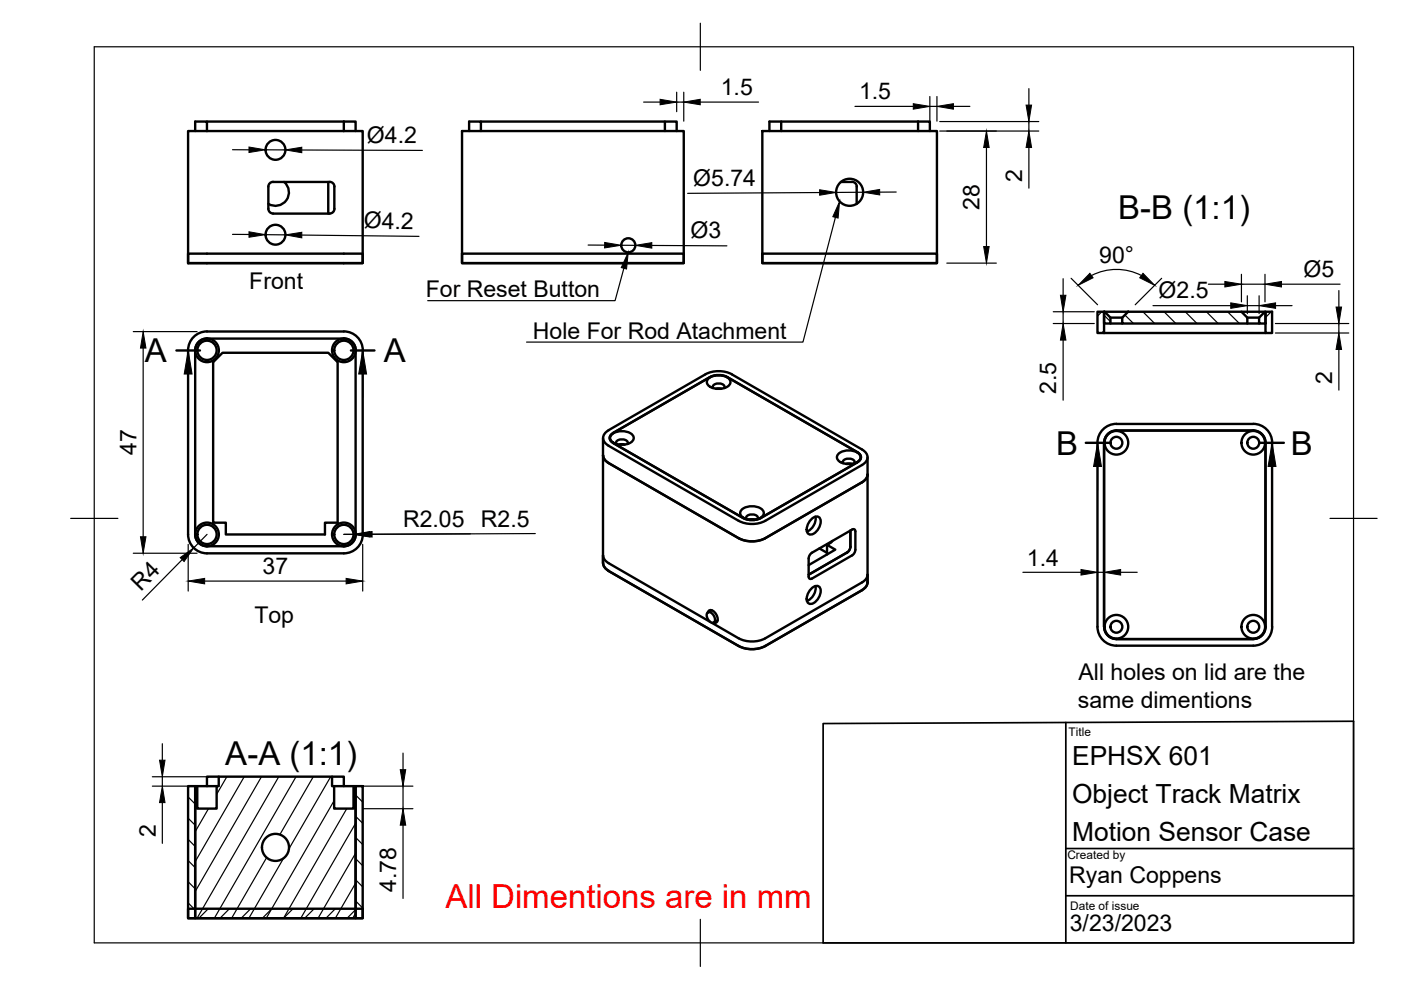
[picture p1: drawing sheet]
<svg xmlns="http://www.w3.org/2000/svg" width="297mm" height="210mm" viewBox="0 0 297 210" stroke-linecap="round" stroke-linejoin="round" font-family="sans-serif">
<!-- layer: Visible -->
<g fill="none" stroke="#000" stroke-width=".51">
<path d="M41.4 27.8v-2h2.5v2M43.9 27.8h-4v28M43.9 27.8h29M43.9 25.8h29M56.9 39.6v4.7a1.04 1.04 0 0 0 1 1h12a1.01 1.01 0 0 0 1-1M57.9 38.6h12M57.9 38.6a1.01 1.01 0 0 0-1 1M60.2 38.6a2.87 2.87 0 0 1 .5 3.8 2.87 2.87 0 0 1-3.8 .8M69.6 38.6v6.7M69.9 38.6a1.01 1.01 0 0 1 1 1M70.9 39.6v4.7M72.9 27.8h4v28h-4"/>
<path d="M72.9 25.8h2.5v2M72.9 25.8v2M98 27.8h47v28h-47zM99.5 27.8v-2h2.5v2M102 25.8h41.5v2M141 25.8v2M161.6 27.8h37v28h-37zM163.1 27.8v-2h2.5v2M165.6 25.8h29M178.3 38.6h2.3M180.6 38.6a1.01 1.01 0 0 1 1.1 1M181.6 39.6v3.6"/>
<path d="M194.6 25.8h2.5v2M194.6 25.8v2M39.9 55.8h33M39.9 55.8v-2h37v2h-4M98 53.8h47v2h-47zM161.6 53.8h37v2h-37zM39.9 74.3v39a4 4 0 0 0 4 4h29M41.4 74.3v39M43.9 71.8h29M47.2 74.8h22.4l2 2v34h-2.7v2.5h-21v-2.5h-2.7v-34zM72.9 70.3h-29a4 4 0 0 0-4 4M72.9 70.3a4 4 0 0 1 4 4"/>
<path d="M75.4 74.3v39M76.9 74.3v39a4 4 0 0 1-4 4M149.5 79.4l-20.5 11.8a1.74 1.74 0 0 0-1.1 1.7 1.74 1.74 0 0 0 1.1 1.6l27.6 15.9M149.5 79.4a6.2 6.2 0 0 1 5.7 0M150.5 80l-20.5 11.8a1.13 1.13 0 0 0-.7 1.1 1.13 1.13 0 0 0 .7 1l27.6 15.9a4.1 4.1 0 0 0 3.7 0l20.5-11.8M150.5 80a4.1 4.1 0 0 1 3.7 0M154.2 80l27.6 15.9M155.2 79.4l27.6 15.9a1.74 1.74 0 0 1 1.1 1.6 1.74 1.74 0 0 1-1.1 1.7l-20.5 11.8a6.2 6.2 0 0 1-5.7 0M232.7 66.1h1.4v4.5h-1.4zM234.1 70.6h34.2M234.1 66.1l1.3 1.2v1.3h-1.3zM234.2 66.1h5"/>
<path d="M235.4 67.3h2.5M235.4 68.6h2.5M237.9 67.3l1.3-1.2h24l1.3 1.2v1.3h-26.6zM263.2 66.1h5M264.5 68.6h2.5M264.5 67.3h2.5M267 67.3l1.3-1.2v2.5h-1.3zM268.3 66.1h1.4v4.5h-1.4zM127.8 92.9v26.5M127.9 96.5a1.94 1.94 0 0 0 1.1 1.7l27.6 15.9M129.7 92.1a3.4 3.4 0 0 1 4.6 .4 1.26 1.26 0 0 1-1.2 1.6 3.3 3.3 0 0 1-3.7-.9v-.7zM130.7 94.1a.88 .88 0 0 1 1.2-1 .88 .88 0 0 1 1.1 1"/>
<path d="M131.3 94.2h1.1M150.2 80.3a3.4 3.4 0 0 1 4.6 .3 1.26 1.26 0 0 1-1.2 1.7 3.3 3.3 0 0 1-3.7-.9v-.8zM151.2 82.3a.88 .88 0 0 1 1.2-1 .88 .88 0 0 1 1.1 1M151.8 82.4h1.2M177.8 96.2a3.4 3.4 0 0 1 4.6 .4 1.26 1.26 0 0 1-1.2 1.6 3.3 3.3 0 0 1-3.7-.9v-.7zM178.8 98.2a.88 .88 0 0 1 1.1-1 .88 .88 0 0 1 1.2 1M179.4 98.3h1.1M181.8 95.9a1.11 1.11 0 0 1 .7 1 1.11 1.11 0 0 1-.7 1.1M183.9 97v26.5M234.1 93.9v39M236.7 91.3h29a2.59 2.59 0 0 1 2.6 2.6v39a2.59 2.59 0 0 1-2.6 2.6h-29M236.7 89.9h29"/>
<path d="M236.7 91.3a2.59 2.59 0 0 0-2.6 2.6M236.7 89.9a4 4 0 0 0-4 4v39a4 4 0 0 0 4 4M265.7 89.9a4 4 0 0 1 4 4M269.7 93.9v39M41.4 113.3a2.51 2.51 0 0 0 2.5 2.5M41.4 113.3a2.51 2.51 0 0 1 2.5-2.5 2.51 2.51 0 0 1 2.5 2.5 2.51 2.51 0 0 1-2.5 2.5M43.9 115.8h29M127.9 119.4a1.94 1.94 0 0 0 1.1 1.6M127.9 117.8a1.94 1.94 0 0 0 1.1 1.6M129 119.4l21.5 12.4M157.3 108.1a3.4 3.4 0 0 1 4.6 .3 1.26 1.26 0 0 1-1.2 1.6 3.3 3.3 0 0 1-3.7-.9v-.7zM158.3 110.1a.88 .88 0 0 1 1.1-1 .88 .88 0 0 1 1.2 1"/>
<path d="M158.8 110.2h1.2M172.1 110a1.06 1.06 0 0 1 1.5-.4 1.06 1.06 0 0 1 .4 1.5l-.2 .5a2.4 2.4 0 0 1-2.2 1.7 1.71 1.71 0 0 1-.1-2.5zM172.9 109.5a3 3 0 0 1-1.8 3.2M173.7 116.3l1.6 .9M175.3 115.5v2.1M176.5 114.7l-1.2 .8 1.8 1-5.7 3.3M180.3 112.5v3.4a1.57 1.57 0 0 1-.7 1.3l-8.2 4.6M180.6 112.3l-8.4 4.9a1.57 1.57 0 0 0-.8 1.2v3.9M180.6 112.3l.5-.1 .3 .5v3.8a1.57 1.57 0 0 1-.8 1.3l-8.5 4.9h-.4l-.3-.5M183.9 100.6a1.95 1.95 0 0 1-1.1 1.6l-20.5 11.9a6.2 6.2 0 0 1-5.7 0M129 121l27.6 16M150.1 129.8a1.45 1.45 0 0 1 1.2 2.2 1.45 1.45 0 0 1-1.2-2.2z"/>
<path d="M150.9 129.4l-.8 .5 .1-.4a1.27 1.27 0 0 1 1.8 1 1.13 1.13 0 0 1-.3 1.6l-.4-.1 .8-.5M150.9 132l5.7 3.3M172.1 124.7a1.06 1.06 0 0 1 1.5-.4 1.06 1.06 0 0 1 .4 1.5l-.2 .5a2.4 2.4 0 0 1-2.2 1.7 1.71 1.71 0 0 1-.1-2.5zM172.9 124.3a3 3 0 0 1-1.8 3.1M182.8 125.1l-20.5 11.9a6.2 6.2 0 0 1-5.7 0M183.9 121.8a1.95 1.95 0 0 1-1.1 1.7l-20.5 11.8a6.2 6.2 0 0 1-5.7 0M183.9 123.5a1.94 1.94 0 0 1-1.1 1.6M234.1 132.9a2.59 2.59 0 0 0 2.6 2.6M269.7 132.9a4 4 0 0 1-4 4h-29M39.9 166.7h1.5v28h-1.5zM41.4 166.7h.4v4.7h4.1v-4.7h.5v-2h24v2h.4v4.7h4.2v-4.7h.4v28h-34zM41.8 166.7h4.1"/>
<path d="M46.4 164.7h-2.5v2M70.4 164.7h2.5v2M70.8 166.7h4.2M75.4 166.7h1.5v28h-1.5zM39.9 192.7h37v2h-37z"/>
<circle cx="58.4" cy="31.8" r="2.11"/>
<circle cx="58.4" cy="49.8" r="2.11"/>
<circle cx="133.2" cy="52" r="1.49"/>
<circle cx="180.1" cy="40.8" r="2.87"/>
<circle cx="43.9" cy="74.3" r="2.51"/>
<circle cx="43.9" cy="74.3" r="2.04"/>
<circle cx="72.9" cy="74.3" r="2.51"/>
<circle cx="72.9" cy="74.3" r="2.04"/>
<circle cx="236.7" cy="93.9" r="1.26"/>
<circle cx="236.7" cy="93.9" r="2.51"/>
<circle cx="265.7" cy="93.9" r="1.26"/>
<circle cx="265.7" cy="93.9" r="2.51"/>
<circle cx="43.9" cy="113.3" r="2.04"/>
<circle cx="72.9" cy="113.3" r="2.04"/>
<circle cx="72.9" cy="113.3" r="2.51"/>
<circle cx="236.7" cy="132.9" r="1.26"/>
<circle cx="236.7" cy="132.9" r="2.51"/>
<circle cx="265.7" cy="132.9" r="1.26"/>
<circle cx="265.7" cy="132.9" r="2.51"/>
<circle cx="58.4" cy="179.7" r="2.87"/>
</g>
<!-- layer: TITLEBLOCK -->
<path d="M174.5 153.4l112.5-.5v47h-112.5zM226 153.2v46.7M226 179.9h61M226 189.9h61" fill="none" stroke="#000" stroke-width=".36"/>
<!-- layer: BORDER -->
<path d="M20 9.9h267v190h-267zM148.5 4.9v10M15 109.9h10M282 109.9h10M148.5 194.9v10" fill="none" stroke="#000" stroke-width=".25"/>
<!-- layer: FD_Dimensions -->
<g fill="none" stroke="#000" stroke-width=".25">
<path d="M143.5 19.6v4.1M145 19.6v6.1M218.1 18.8v3.5M49.3 31.7l3.5 .1M56.3 31.8h4.2M64 31.8l25.6 .1M136.5 21.6h3.5M143.5 21.6h1.5M148.5 21.6h12.3M181.3 22.6h12.3M197.1 20.5v5.2M197.1 22.6h1.5"/>
<path d="M198.6 20.5v5.2M199.2 27.8h21M199.2 25.8h21M202.1 22.6h3.5M209.1 31.3v21M218.1 25.8v2M218.1 31.3v8.6M49.3 49.7h3.5M56.3 49.8h4.2M64 49.8l24.8 .3M124.7 52h3.5M131.7 52h3"/>
<path d="M138.2 52l15.9 .1M173.8 40.8l-28 .2M183 40.8h-5.7M190 40.7h-3.5M200.7 55.8h10.5M225.4 59.1v3.5M227.1 59l5.6 5.6M231.4 58.4a11.5 11.5 0 0 1 10.6 0M246.3 59l-5.6 5.6M263.2 58.2v5.8M268.2 58.2v5.8M28.3 70.3h13.5"/>
<path d="M30.4 73.8v40M223.3 68.6h8.7M223.3 66.1h8.7M225.4 66.1v2.5M225.4 72.1v12.8M244.5 64.8h16.4M256.2 60.3h3.5M263.2 60.3h5M264.5 62.7v3.8M264.5 64.8h2.5M267 62.7v3.8M270.4 68.6h15.6"/>
<path d="M270.4 70.6h15.6M270.4 64.8h3.5M271.7 60.3h12.4M283.9 61.6v3.5M283.9 68.6v2M283.9 74.1v8.6M28.3 117.3h13.5M38.6 118.7l-8.4 8.5M39.9 115.4v9.9M43.9 113.3l-2.8 2.9M72.9 113.3h2.5M76.9 115.4v9.9"/>
<path d="M113.5 113.1l-35.1 .2M43.4 123.2h30M216.9 121.3h12.3M232.7 121.3h1.4M237.6 121.3h3.5M34.4 157.7v3.5M85.4 159.7v3.5M32.3 166.7h12M32.3 164.7h12M34.4 164.7v2M34.4 170.2v8.6M77 166.7h10.5"/>
<path d="M77 171.5h10.5M85.4 166.7v4.8M85.4 175v15.5"/>
</g>
<g fill="#000" stroke="#000" stroke-width=".21">
<path d="M52.8 31.2l3.5 .6-3.5 .5zM60.5 31.8l3.5-.6v1.2zM140 21.1l3.5 .5-3.5 .6zM145 21.6l3.5-.5v1.1zM193.6 22l3.5 .6-3.5 .5zM198.6 22.6l3.5-.6v1.1zM209.1 27.8l.6 3.5h-1.1zM217.6 22.3h1.1l-.6 3.5zM218.1 27.8l.6 3.5h-1.1zM52.8 49.1l3.5 .7-3.5 .5zM60.5 49.8l3.5-.6v1.2zM128.2 51.4l3.5 .6-3.5 .6z"/>
<path d="M134.7 52l3.5-.6v1.2zM173.8 40.2l3.5 .6-3.5 .6zM183 40.8l3.5-.6v1.1zM208.6 52.3h1.1l-.6 3.5zM231.1 57.9l.7 1-3.2 1.6zM242.3 57.9l2.5 2.6-3.2-1.6zM259.7 59.7l3.5 .6-3.5 .5zM268.2 60.3l3.5-.6v1.1zM30.4 70.3l.5 3.5h-1.1zM224.8 62.6h1.2l-.6 3.5zM225.4 68.6l.6 3.5h-1.2zM260.9 64.2l3.6 .6-3.6 .6z"/>
<path d="M267 64.8l3.4-.6v1.2zM283.3 65.1h1.1l-.5 3.5zM283.9 70.6l.5 3.5h-1.1zM29.8 113.8h1.1l-.5 3.5zM38.2 118.2l2.9-2-2.1 2.9zM74.9 113.3l3.5-.6v1.2zM75.4 113.3l3.5-.6v1.2zM39.9 123.2l3.5-.6v1.2zM73.4 122.6l3.5 .6-3.5 .6zM229.2 120.7l3.5 .6-3.5 .6zM234.1 121.3l3.5-.6v1.2zM33.8 161.2h1.2l-.6 3.5z"/>
<path d="M34.4 166.7l.6 3.5h-1.2zM84.9 163.2h1.1l-.6 3.5zM85.4 171.5l.6 3.5h-1.1z"/>
</g>
<!-- layer: Hatching -->
<g fill="none" stroke="#000" stroke-width=".25">
<path d="M233.6 66.1l-.9 .9M234.1 70.1l-.5 .5M234.1 66.9l1.4 1.3M238.5 66.8l1.8 1.8M242.3 66.1l2.5 2.5M246.8 66.1l2.5 2.5M251.3 66.1l2.5 2.5M255.8 66.1l2.5 2.5M260.3 66.1l2.5 2.5M267 68.3l.3 .3M269.5 66.1l-1.2 1.2M269.7 70.4l-.2 .2"/>
<path d="M39.9 178l1.5 1.5M39.9 173.5l1.5 1.5M39.9 169l1.5 1.5M41.8 169.2l-.4 .8M44.2 171.5l-2.8 4.8M48.1 164.7l-2.2 3.7M51.8 164.7l-10.4 18M55.4 164.7l-14 24.3M59.1 164.7l-17.3 30M62.8 164.7l-17.4 30M66.4 164.7l-7.1 12.3M70.1 164.7l-8.9 15.3"/>
<path d="M70.8 169.7l-14.3 25M73.5 171.5l-13.4 23.2 2-2M75.4 177.6l1.5 1.5M75.4 173.1l1.5 1.5M75.4 168.6l1.5 1.5M75.4 168.2l-.5 .8M75.4 174.6l-11.6 20.1M39.9 191.4l1.5 1.5M39.9 187l1.5 1.5M39.9 182.5l1.5 1.5M44.2 192.7l-2 2M48.6 192.7l-1.9 2"/>
<path d="M53.1 192.7l-2 2M56.5 181.9l-7.4 12.8M57.6 192.7l-2 2M60.1 182l-7.3 12.7M66.6 192.7l-2 2M71.1 192.7l-2 2M75.4 191l1.5 1.5M75.4 186.5l1.5 1.5M75.4 182l1.5 1.6M75.4 180.9l-8 13.8M75.4 187.3l-4.3 7.4M75.4 193.6l-.6 1.1"/>
<path d="M75.6 192.7l-2 2"/>
</g>
<!-- layer: Section Lines -->
<path d="M37.4 74.3h5M74.4 74.3h5M230.2 93.9h5M267.2 93.9h5" fill="none" stroke="#000" stroke-width=".51"/>
<path d="M39.9 79.3v5M76.9 79.3v5M232.7 98.9v5M269.7 98.9v5" fill="none" stroke="#000" stroke-width=".25"/>
<path d="M39.9 74.3l.8 5h-1.6zM76.9 74.3l.8 5h-1.6zM232.7 93.9l.8 5h-1.6zM269.7 93.9l.8 5h-1.6z" fill="#000" stroke="#000" stroke-width=".21"/>
<!-- layer: Leaders -->
<path d="M133.2 53.5l-.4 3.5-1.1-.3z" fill="#000" stroke="#000" stroke-width=".21"/>
<path d="M132.3 56.9l-1.9 6.8h-39.7" fill="none" stroke="#000" stroke-width=".25"/>
<!-- layer: Hole Notes -->
<path d="M178 42.7l-.3 3.5-1.1-.3z" fill="#000" stroke="#000" stroke-width=".21"/>
<path d="M177.1 46.1l-6.9 26.4h-58.6" fill="none" stroke="#000" stroke-width=".25"/>
<g font-size="7">
<text x="237.1" y="46.4">B-B (1:1)</text>
<text x="30.7" y="76.8">A</text>
<text x="81.4" y="76.8">A</text>
<text x="223.9" y="96.4">B</text>
<text x="273.7" y="96.4">B</text>
<text x="47.8" y="162.2">A-A (1:1)</text>
</g>
<text font-size="7" fill="#f00" x="94.4" y="192.5">All Dimentions are in mm</text>
<g font-size="5.6">
<text x="227.3" y="162.3">EPHSX 601</text>
<text x="227.3" y="170.3">Object Track Matrix</text>
<text x="227.3" y="178.3">Motion Sensor Case</text>
</g>
<g font-size="4.9">
<text x="152.8" y="20.2">1.5</text>
<text x="182.1" y="21.1">1.5</text>
<text x="77.8" y="30.3">Ø4.2</text>
<text x="147" y="39.4">Ø5.74</text>
<text x="216.7" y="38.6" transform="rotate(-90 216.7 38.6)">2</text>
<text x="207.7" y="44.5" transform="rotate(-90 207.7 44.5)">28</text>
<text x="77.1" y="48.4" transform="rotate(1 77.1 48.4)">Ø4.2</text>
<text x="146.4" y="50.5">Ø3</text>
<text x="233.1" y="55.7">90°</text>
<text x="276.4" y="58.7">Ø5</text>
<text x="52.9" y="61.3">Front</text>
<text x="90.3" y="63">For Reset Button</text>
<text x="245.6" y="63.3">Ø2.5</text>
<text x="113" y="71.8">Hole For Rod Atachment</text>
<text x="223.9" y="83.6" transform="rotate(-90 223.9 83.6)">2.5</text>
<text x="282.5" y="81.5" transform="rotate(-90 282.5 81.5)">2</text>
<text x="29" y="96.4" transform="rotate(-90 29 96.4)">47</text>
<text x="85.4" y="111.8">R2.05</text>
<text x="102" y="111.7">R2.5</text>
<text x="217.7" y="119.9">1.4</text>
<text x="29.9" y="125.5" transform="rotate(-45 29.9 125.5)">R4</text>
<text x="55.7" y="121.7">37</text>
<text x="53.9" y="132">Top</text>
<text x="228.7" y="144.2">All holes on lid are the</text>
<text x="228.5" y="150">same dimentions</text>
<text x="33" y="177.5" transform="rotate(-90 33 177.5)">2</text>
<text x="84" y="189.2" transform="rotate(-90 84 189.2)">4.78</text>
<text x="226.7" y="187.1">Ryan Coppens</text>
<text x="226.8" y="197.5">3/23/2023</text>
</g>
<g font-size="2.5">
<text x="226.6" y="156.1">Title</text>
<text x="226.3" y="182">Created by</text>
<text x="226.9" y="192.9">Date of issue</text>
</g>
</svg>
